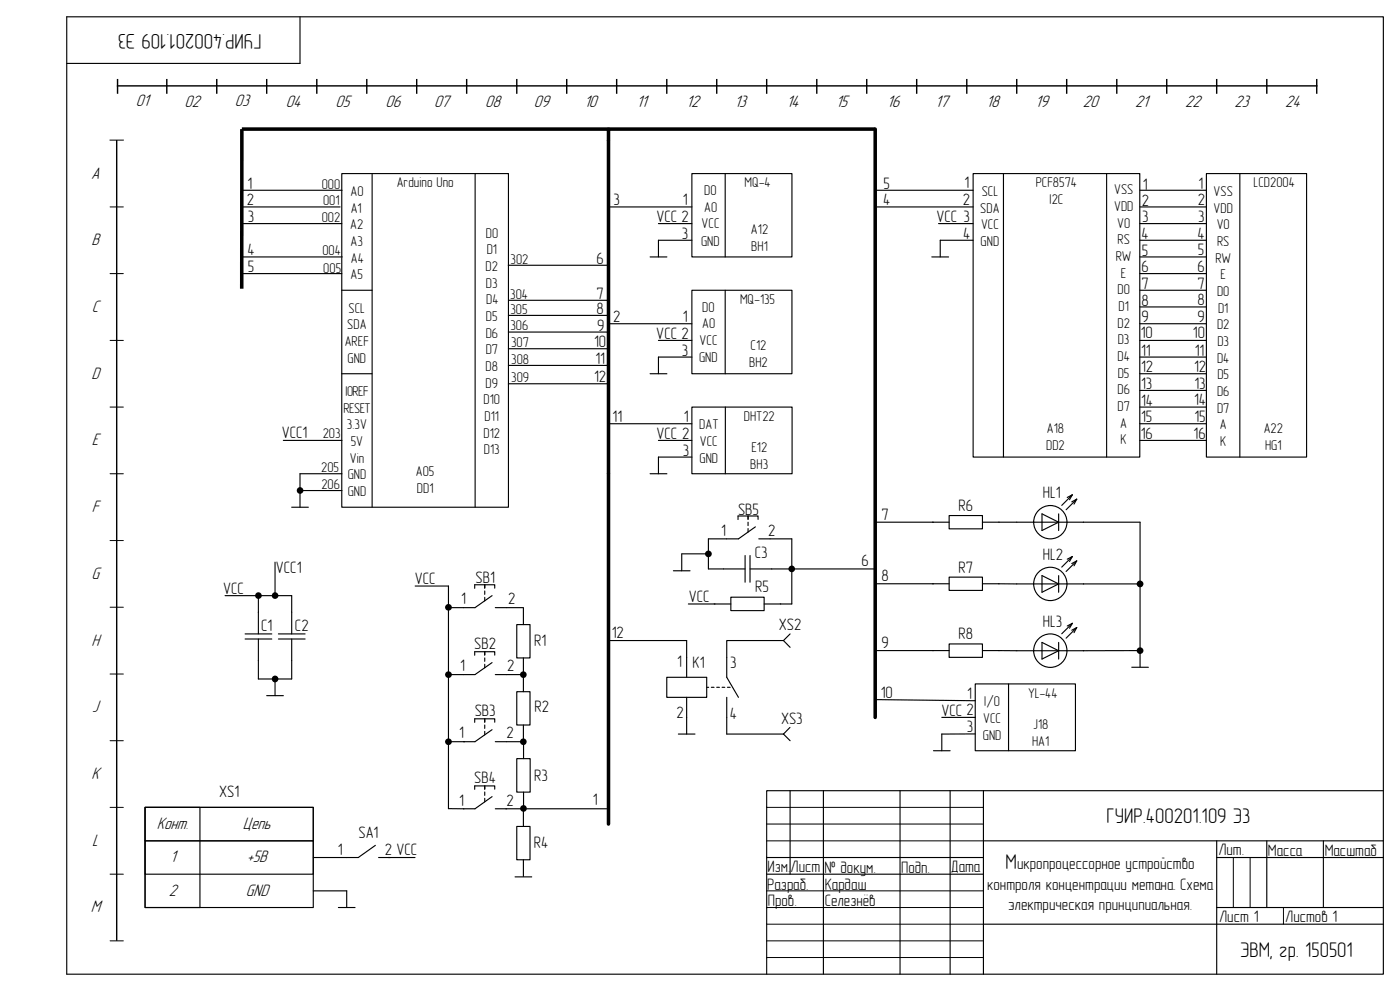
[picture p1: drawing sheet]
<svg xmlns="http://www.w3.org/2000/svg" width="420mm" height="297mm" viewBox="0 0 420 297" stroke-linecap="round" stroke-linejoin="round" font-family="sans-serif">
<g fill="none" stroke="#000" stroke-width=".34">
<path d="M20 5h395v287h-395zM90 5v14h-70M237 237v25M247 237v55M270 237v55M285 237v55M295 237v55M415 237h-185v55M230 257h65M295 252h120M365 257h50M365 252v40"/>
<path d="M380 252v20M397 252v20M230 262h65M295 277h120M365 272h50"/>
</g>
<g fill="none" stroke="#000" stroke-width=".3">
<path d="M33 42h4M33 62h4M33 82h4M33 102h4M33 122h4M33 142h4M33 162h4M33 182h4M33 202h4M33 222h4M33 242h4M230 242h65"/>
<path d="M230 247h65M230 252h65M370 257v15M375 257v15M33 262h4M230 267h65M230 272h65M230 277h65M385 272v5M33 282h4M230 282h65M230 287h65"/>
</g>
<g fill="none" stroke="#000" stroke-width=".42">
<path d="M35.3 25.7h359.7M35.3 23.9v4M50 23.9v4M65 23.9v4M80 23.9v4M95 23.9v4M110 23.9v4M125 23.9v4M140 23.9v4M155 23.9v4M170 23.9v4M185 23.9v4"/>
<path d="M200 23.9v4M215 23.9v4M230 23.9v4M245 23.9v4M260 23.9v4M275 23.9v4M290 23.9v4M305 23.9v4M320 23.9v4M335 23.9v4M350 23.9v4M365 23.9v4"/>
<path d="M380 23.9v4M395 23.9v4M35 42.2v239.5"/>
</g>
<path d="M102.5 52h50v100h-50z" fill="#fff"/>
<path d="M102.5 52h50v100h-50zM111.6 52v100M142.5 52v100" fill="none" stroke="#000" stroke-width=".34"/>
<path d="M291.9 52h50v85h-50z" fill="#fff"/>
<path d="M291.9 52h50v85h-50zM301 52v85M332 52v85" fill="none" stroke="#000" stroke-width=".34"/>
<path d="M361.9 52h30.1v85h-30.1z" fill="#fff"/>
<path d="M361.9 52h30.1v85h-30.1zM371.9 52v85" fill="none" stroke="#000" stroke-width=".34"/>
<path d="M207.6 122h30v20h-30z" fill="#fff"/>
<path d="M207.6 122h30v20h-30zM217.6 122v20" fill="none" stroke="#000" stroke-width=".34"/>
<path d="M207.6 52h30v25h-30z" fill="#fff"/>
<path d="M207.6 52h30v25h-30zM217.6 52v25" fill="none" stroke="#000" stroke-width=".34"/>
<path d="M207.6 87h30v25h-30z" fill="#fff"/>
<g fill="none" stroke="#000" stroke-width=".34">
<path d="M341.9 57h20M341.9 62h20M341.9 67h20M341.9 72h20M341.9 77h20M207.6 87h30v25h-30zM217.6 87v25M341.9 82h20M341.9 87h20M341.9 92h20M341.9 97h20M341.9 102h20"/>
<path d="M341.9 107h20M341.9 112h20M341.9 117h20M341.9 122h20M341.9 127h20M341.9 132h20"/>
</g>
<path d="M292.6 205h30v20h-30z" fill="#fff"/>
<g fill="none" stroke="#000" stroke-width=".34">
<path d="M262.6 57h29.3M182.5 62h25.1M195 77h5.1M197.5 67h10.1M207.6 72h-10.1v5M262.6 62h29.3M279.5 77h5.1M281.6 67h10.3M291.9 72h-9.8v5M182.5 97h25.1M195 112h5.1M197.5 102h10.1"/>
<path d="M207.6 107h-10.1v5M182.5 127h25.1M197.5 132h10.1M207.6 137h-10.1v5M195 142h5.1M262.6 156.5h17.4M67.5 178.5h20v11.5M77.5 178.5v11.5M82.5 168.5v10M124.5 175.6h10M202 171.1h5M204.5 166h8"/>
<path d="M204.5 166.1v5M218 161.5h-5.5v9h11M223.5 166.5v8M225 166.5v8M225 170.5h12.5M231 161.5h6.5v19.5M262.6 175h17.4M73.5 191.5h8M73.5 190h8M77.5 191.5v12h10v-12M83.5 191.5h8M83.5 190h8"/>
<path d="M134.5 182.1h4.5M339.5 200h5M342 195v5M80 208.5h5M82.5 203.5v5M134.5 202.2h4.5M152 202.2h5.1M262.6 209.7l30 .3M282.5 215h10.1M292.6 205h30v20h-30zM292.6 220h-10.1v5M302.6 205v20"/>
<path d="M134.5 222.3h4.9M152 222.3h5.1M280 225h5M43.5 242h50.5v30h-50.5zM43.5 242h16.5v30h-16.5zM43.5 242h50.5v10h-50.5zM43.5 252h50.5v10h-50.5zM94 257h10M151.7 242.4h5.4M94 267h10v5M101.5 272h5M154.5 262.8h5"/>
</g>
<path d="M72.6 38.7h190M182.5 42v100" fill="none" stroke="#000" stroke-width="1.1" stroke-linecap="butt"/>
<g fill="#000">
<circle cx="77.5" cy="178.5" r=".99"/>
<circle cx="82.5" cy="178.5" r=".99"/>
<circle cx="212.5" cy="166" r="1"/>
<circle cx="237.5" cy="170.5" r="1"/>
<circle cx="134.5" cy="182" r="1.01"/>
<circle cx="82.5" cy="203.5" r="1"/>
<circle cx="134.5" cy="202.2" r="1"/>
<circle cx="157" cy="202.2" r="1"/>
<circle cx="134.5" cy="222.3" r="1"/>
<circle cx="157" cy="222.3" r="1"/>
<circle cx="157" cy="242.3" r="1"/>
</g>
<path d="M219.2 179h10v4h-10z" fill="#fff"/>
<path d="M219.2 179h10v4h-10zM214.2 181h5M229.2 181h5" fill="none" stroke="#000" stroke-width=".34"/>
<path d="M155 187.2h4v10h-4z" fill-rule="evenodd" fill="#fff"/>
<path d="M155 187.2h4v10h-4zM157 182.2v5M157 197.2v5" fill="none" stroke="#000" stroke-width=".34"/>
<path d="M155 207.3h4v10h-4z" fill-rule="evenodd" fill="#fff"/>
<path d="M155 207.3h4v10h-4zM157 202.3v5M157 217.3v5" fill="none" stroke="#000" stroke-width=".34"/>
<path d="M155 227.4h4v10h-4z" fill-rule="evenodd" fill="#fff"/>
<path d="M155 227.4h4v10h-4zM157.1 222.4v5M157.1 237.4v5" fill="none" stroke="#000" stroke-width=".34"/>
<path d="M155 247.7h4v10h-4z" fill-rule="evenodd" fill="#fff"/>
<path d="M206.5 181h8M234.1 181h3.4M155 247.7h4v10h-4zM157 242.7v5M157 257.7v5" fill="none" stroke="#000" stroke-width=".34"/>
<path d="M284.7 154.5h10v4h-10z" fill="#fff"/>
<path d="M279.7 156.5h5M284.7 154.5h10v4h-10zM294.7 156.5h5" fill="none" stroke="#000" stroke-width=".34"/>
<path d="M284.7 173h10v4h-10z" fill="#fff"/>
<path d="M279.7 175h5M284.7 173h10v4h-10zM294.7 175h5" fill="none" stroke="#000" stroke-width=".34"/>
<path d="M284.7 193h10v4h-10z" fill="#fff"/>
<g fill="none" stroke="#000" stroke-width=".34">
<path d="M72.6 57h30M72.6 62h29.4M72.6 77h30.1M72.6 67h29.9M152.5 79.5h30M72.6 82h29.9M102.5 87h9.1M152.5 94.5h30M152.5 99.5h30M152.7 90h29.8M102.5 112h9.1M152.5 104.5h30"/>
<path d="M152.5 109.5h30M85 132h17.6M87.5 152h5M90 147h12.6M102.6 142h-12.6v10M224.4 154.6v1.1M224.4 156.5v1M224.4 158.4v1.1M226.6 157.9l-5.1 3.6h-3.5M227.4 155.7v-1.1h-6v1.1M299.6 156.5h42.4v38.5h-42.4M312.6 154l5 2.5-5 2.5z"/>
<path d="M317.6 154v5M321.7 148.3l-1.5 .8M321.7 148.3l-.9 1.5M321.7 148.3l-3.2 3.2M323 149.6l-1.5 .8M323 149.6l-.8 1.5M323 149.6l-3.2 3.2M134.5 175.6v66.8h4.7M145.4 175.3v1M145.4 177.1v1M145.4 179v1.1M147.6 178.5l-5.1 3.6h-3.5"/>
<path d="M148.4 176.3v-1h-6v1M227.6 161.5h3.4M237.5 170.5h25.1M299.6 175h42.4M312.6 172.5l5 2.5-5 2.5zM317.6 172.5v5M321.7 166.8l-1.5 .8M321.7 166.8l-.9 1.5M321.7 166.8l-3.2 3.2M323 168.1l-1.5 .8M323 168.1l-.8 1.5M323 168.1l-3.2 3.2"/>
<path d="M145.4 195.3v1M145.4 197.2v1M145.4 199.1v1.1M147.6 198.6l-5.1 3.6h-3.5M148.4 196.3v-1h-6v1.1M148.6 182.1h8.4M262.6 195h22.1M284.7 193h10v4h-10zM294.7 195h5M312.6 192.5l5 2.5-5 2.5zM317.6 192.5v5M321.7 186.8l-1.5 .8"/>
<path d="M321.7 186.8l-.9 1.5M321.7 186.8l-3.2 3.1M323 188.1l-1.5 .8M323 188.1l-.8 1.5M323 188.1l-3.2 3.2M145.4 215.4v1.1M145.4 217.3v1M145.4 219.2v1.1M147.6 218.7l-5.1 3.6h-3.5M148.4 216.5v-1.1h-6v1.1M148.6 202.2h3.4M145.4 235.5v1"/>
<path d="M145.4 237.4v1M145.4 239.3v1M147.6 238.8l-5.1 3.6h-3.5M148.4 236.5v-1h-6v1.1M148.6 222.3h3.4M112.6 253.4l-5.1 3.6h-3.5M113.6 257h10.9M148.6 242.4h3.4M157.1 242.4h25.4"/>
<circle cx="315.1" cy="156.5" r="5"/>
<circle cx="315.1" cy="175" r="5"/>
<circle cx="315.1" cy="195" r="5"/>
</g>
<path d="M182.5 38.7v3.3M182.5 142v105" fill="none" stroke="#000" stroke-width="1.1"/>
<g fill="#000">
<circle cx="90" cy="147" r=".99"/>
<circle cx="342" cy="175" r="1.01"/>
<circle cx="342" cy="195" r="1"/>
</g>
<path d="M72.6 38.7l-.1 47.8" fill="none" stroke="#000" stroke-width="1.1" stroke-linecap="butt"/>
<path d="M200 203h12v6h-12z" fill="#fff"/>
<g fill="none" stroke="#000" stroke-width=".34">
<path d="M152.5 115h30M182.5 192h23.5v11M235 192h-17v11l3.5 6M235 192l2 2M237 190l-2 2M200 203h12v6h-12zM206 209v11M212 206h.6M213.4 206h.8M215 206h.8M216.6 206h.8M218 209v11h17"/>
<path d="M218.2 206h.8M237 218l-2 2M203.5 220h5M235 220l2 2"/>
</g>
<path d="M262.6 38.7v176.3" fill="none" stroke="#000" stroke-width="1.1"/>
<g font-size="6.3">
<text x="78.4" y="10.1" transform="rotate(-180 78.4 10.1)">ГУИР.400201.109 Э3</text>
<text x="332" y="246.8">ГУИР.400201.109 Э3</text>
<text x="301.7" y="260.5">М</text>
<text x="372" y="286.8">ЭВМ, гр. 150501</text>
</g>
<g font-size="5.2">
<text x="40.7" y="31.7">01</text>
<text x="55.4" y="32">02</text>
<text x="70.5" y="31.9">03</text>
<text x="85.7" y="32.1">04</text>
<text x="100.6" y="32">05</text>
<text x="115.7" y="32">06</text>
<text x="130.2" y="32">07</text>
<text x="145.5" y="32">08</text>
<text x="160.2" y="32">09</text>
<text x="175.2" y="32">10</text>
<text x="190.9" y="32">11</text>
<text x="205.9" y="32">12</text>
<text x="220.3" y="32">13</text>
<text x="235.9" y="32">14</text>
<text x="250.7" y="32">15</text>
<text x="266.1" y="32.1">16</text>
<text x="280.6" y="32">17</text>
<text x="295.9" y="32">18</text>
<text x="310.6" y="32">19</text>
<text x="324.9" y="32">20</text>
<text x="340.6" y="32">21</text>
<text x="355.5" y="32">22</text>
<text x="370.3" y="32">23</text>
<text x="385.5" y="32">24</text>
<text x="27.3" y="53.5">A</text>
<text x="27.5" y="73.5">B</text>
<text x="27.6" y="93.5">C</text>
<text x="27.5" y="113.5">D</text>
<text x="27.6" y="133.5">E</text>
<text x="27.6" y="153.5">F</text>
<text x="27.5" y="173.5">G</text>
<text x="27.5" y="193.5">H</text>
<text x="27.7" y="213.5">J</text>
<text x="27.5" y="233.5">K</text>
<text x="47.1" y="248.5">Конт.</text>
<text x="72.9" y="248.5">Цепь</text>
<text x="27.7" y="253.5">L</text>
<text x="51.1" y="258.5">1</text>
<text x="74.1" y="258.5">+5В</text>
<text x="50.7" y="268.5">2</text>
<text x="73.7" y="268.5">GND</text>
<text x="27.2" y="273.5">M</text>
</g>
<g font-size="5">
<text x="74.3" y="56.6">1</text>
<text x="265" y="56.6">5</text>
<text x="289.3" y="56.5">1</text>
<text x="342.8" y="56.8">1</text>
<text x="359.6" y="56.8">1</text>
<text x="74.1" y="61.6">2</text>
<text x="184.1" y="61.6">3</text>
<text x="204.8" y="61.6">1</text>
<text x="265" y="61.6">4</text>
<text x="288.8" y="61.6">2</text>
<text x="342.6" y="61.6">2</text>
<text x="359.3" y="61.5">2</text>
<text x="74.4" y="66.5">3</text>
<text x="196.9" y="66.5">VCC 2</text>
<text x="204.6" y="71.5">3</text>
<text x="280.9" y="66.6">VCC 3</text>
<text x="289" y="71.5">4</text>
<text x="342.4" y="71.6">4</text>
<text x="342.7" y="66.6">3</text>
<text x="359.2" y="71.5">4</text>
<text x="359.5" y="66.5">3</text>
<text x="74.3" y="76.5">4</text>
<text x="342.6" y="76.6">5</text>
<text x="359.3" y="76.5">5</text>
<text x="74.4" y="81.5">5</text>
<text x="178.9" y="79">6</text>
<text x="342.4" y="81.6">6</text>
<text x="359.2" y="81.5">6</text>
<text x="178.9" y="89.5">7</text>
<text x="342.4" y="86.6">7</text>
<text x="359.2" y="86.5">7</text>
<text x="178.9" y="94.1">8</text>
<text x="342.4" y="91.6">8</text>
<text x="359.2" y="91.5">8</text>
<text x="179.1" y="99.1">9</text>
<text x="183.9" y="96.6">2</text>
<text x="196.9" y="101.6">VCC 2</text>
<text x="204.8" y="96.6">1</text>
<text x="342.2" y="101.3">10</text>
<text x="342.4" y="96.6">9</text>
<text x="357.9" y="101.3">10</text>
<text x="359.2" y="96.5">9</text>
<text x="178.2" y="104.1">10</text>
<text x="204.6" y="106.6">3</text>
<text x="342.3" y="106.6">11</text>
<text x="358.4" y="106.6">11</text>
<text x="178.6" y="109.1">11</text>
<text x="342.3" y="111.5">12</text>
<text x="358.2" y="111.5">12</text>
<text x="178.2" y="114.6">12</text>
<text x="342.3" y="116.5">13</text>
<text x="358.3" y="116.5">13</text>
<text x="342.3" y="121.5">14</text>
<text x="358.2" y="121.3">14</text>
<text x="84.5" y="131.3">VCC1</text>
<text x="183.8" y="126.5">11</text>
<text x="196.9" y="131.5">VCC 2</text>
<text x="205.1" y="126.5">1</text>
<text x="342.2" y="131.5">16</text>
<text x="342.3" y="126.5">15</text>
<text x="358.1" y="131.5">16</text>
<text x="358.3" y="126.5">15</text>
<text x="204.8" y="136.5">3</text>
<text x="312.8" y="149.3">HL1</text>
<text x="221.4" y="154.2">SB5</text>
<text x="264.5" y="155.8">7</text>
<text x="287.6" y="153.1">R6</text>
<text x="216.3" y="160.6">1</text>
<text x="230.4" y="160.6">2</text>
<text x="226.4" y="167.3">C3</text>
<text x="312.8" y="167.8">HL2</text>
<text x="82.7" y="171.8">VCC1</text>
<text x="258.4" y="169.6">6</text>
<text x="287.6" y="171.6">R7</text>
<text x="66.9" y="178">VCC</text>
<text x="124.4" y="175.2">VCC</text>
<text x="142.7" y="174.7">SB1</text>
<text x="226.5" y="177.3">R5</text>
<text x="264.5" y="174.2">8</text>
<text x="138.3" y="181.1">1</text>
<text x="152.4" y="181.1">2</text>
<text x="206.6" y="180.6">VCC</text>
<text x="78.4" y="189.1">C1</text>
<text x="88.5" y="189">C2</text>
<text x="183.5" y="191.3">12</text>
<text x="233.6" y="188.8">XS2</text>
<text x="287.6" y="191.6">R8</text>
<text x="312.9" y="187.8">HL3</text>
<text x="142.3" y="194.6">SB2</text>
<text x="160.2" y="193.7">R1</text>
<text x="264.5" y="194.3">9</text>
<text x="138" y="201.3">1</text>
<text x="152.2" y="201.3">2</text>
<text x="203.1" y="200">1</text>
<text x="207.7" y="200.2">K1</text>
<text x="219.1" y="200.3">3</text>
<text x="264.2" y="209.3">10</text>
<text x="290.1" y="209.4">1</text>
<text x="142.4" y="214.7">SB3</text>
<text x="160.4" y="213.5">R2</text>
<text x="202.9" y="215.3">2</text>
<text x="219" y="215.5">4</text>
<text x="282.4" y="214.5">VCC 2</text>
<text x="137.8" y="221.3">1</text>
<text x="151.9" y="221.3">2</text>
<text x="234.3" y="217">XS3</text>
<text x="290.1" y="219.3">3</text>
<text x="65.7" y="239">XS1</text>
<text x="142.3" y="234.7">SB4</text>
<text x="160.3" y="234">R3</text>
<text x="137.8" y="241.6">1</text>
<text x="151.9" y="241.6">2</text>
<text x="177.8" y="241.3">1</text>
<text x="107.5" y="251.3">SA1</text>
<text x="101.3" y="256.2">1</text>
<text x="115.4" y="256.2">2 VCC</text>
<text x="160.2" y="254.3">R4</text>
<text x="365.5" y="256.4">Лит.</text>
<text x="380.4" y="256.6">Масса</text>
<text x="397.4" y="256.6">Масштаб</text>
<text x="230.3" y="261.5">Изм.Лист</text>
<text x="247.3" y="261.6">¹ докум.</text>
<text x="270.4" y="261.6">Подп.</text>
<text x="285.2" y="261.5">Дата</text>
<text x="305.1" y="260.5">икропроцессорное устройство</text>
<text x="230.2" y="266.6">Разраб.</text>
<text x="247.4" y="266.6">Кардаш</text>
<text x="296.1" y="266.8">контроля концентрации метана. Схема</text>
<text x="230.3" y="271.6">Пров.</text>
<text x="247.4" y="271.6">Селезнёв</text>
<text x="302.4" y="272.8">электрическая принципиальная.</text>
<text x="365.8" y="276.4">Лист 1</text>
<text x="385.6" y="276.4">Листов 1</text>
</g>
<g font-size="4.2">
<text x="96.5" y="56.6">000</text>
<text x="105.2" y="58.7">A0</text>
<text x="119" y="56.2">Arduino Uno</text>
<text x="211.2" y="58.4">D0</text>
<text x="223.3" y="56.2">MQ-4</text>
<text x="294.5" y="58.7">SCL</text>
<text x="310.7" y="56.2">PCF8574</text>
<text x="334.2" y="58.2">VSS</text>
<text x="364.1" y="58.7">VSS</text>
<text x="376.1" y="56.2">LCD2004</text>
<text x="96.9" y="61.5">001</text>
<text x="105.2" y="63.7">A1</text>
<text x="211.2" y="63.4">A0</text>
<text x="294.1" y="63.7">SDA</text>
<text x="314.9" y="61.3">I2C</text>
<text x="334.2" y="63.2">VDD</text>
<text x="364.1" y="63.7">VDD</text>
<text x="96.5" y="66.5">002</text>
<text x="105.1" y="68.7">A2</text>
<text x="145.8" y="71.2">D0</text>
<text x="210.5" y="68.4">VCC</text>
<text x="225.3" y="70.2">A12</text>
<text x="294.3" y="68.7">VCC</text>
<text x="335.2" y="68.2">V0</text>
<text x="365" y="68.7">V0</text>
<text x="96.7" y="76.5">004</text>
<text x="105.2" y="73.7">A3</text>
<text x="146" y="76.2">D1</text>
<text x="210.3" y="73.7">GND</text>
<text x="225.4" y="75.3">BH1</text>
<text x="294.2" y="73.7">GND</text>
<text x="335.2" y="73.2">RS</text>
<text x="365.1" y="73.7">RS</text>
<text x="97" y="81.7">005</text>
<text x="105.2" y="83.7">A5</text>
<text x="105.2" y="78.7">A4</text>
<text x="145.7" y="81.2">D2</text>
<text x="153.2" y="79">302</text>
<text x="334.7" y="78.2">RW</text>
<text x="336.3" y="83.2">E</text>
<text x="364.6" y="78.7">RW</text>
<text x="366.1" y="83.7">E</text>
<text x="145.8" y="86.2">D3</text>
<text x="153.1" y="89.5">304</text>
<text x="335.2" y="88.2">D0</text>
<text x="365.1" y="88.7">D0</text>
<text x="104.6" y="93.7">SCL</text>
<text x="145.9" y="91.2">D4</text>
<text x="153.1" y="94">305</text>
<text x="210.6" y="93.4">D0</text>
<text x="222" y="91.2">MQ-135</text>
<text x="335.5" y="93.2">D1</text>
<text x="365.4" y="93.7">D1</text>
<text x="104.2" y="98.7">SDA</text>
<text x="145.7" y="101.2">D6</text>
<text x="145.8" y="96.2">D5</text>
<text x="153.1" y="99">306</text>
<text x="210.6" y="98.4">A0</text>
<text x="335.2" y="98.2">D2</text>
<text x="365.1" y="98.7">D2</text>
<text x="103.4" y="103.7">AREF</text>
<text x="145.7" y="106.2">D7</text>
<text x="153.3" y="103.9">307</text>
<text x="209.9" y="103.4">VCC</text>
<text x="225.2" y="105">C12</text>
<text x="335.3" y="103.2">D3</text>
<text x="365.2" y="103.7">D3</text>
<text x="104.3" y="108.7">GND</text>
<text x="145.7" y="111.2">D8</text>
<text x="153.4" y="109.1">308</text>
<text x="209.7" y="108.6">GND</text>
<text x="224.7" y="110.1">BH2</text>
<text x="335.2" y="108.2">D4</text>
<text x="335.3" y="113.2">D5</text>
<text x="365.1" y="108.7">D4</text>
<text x="365.2" y="113.7">D5</text>
<text x="103.7" y="118.7">IOREF</text>
<text x="145.7" y="116.2">D9</text>
<text x="153.4" y="114.4">309</text>
<text x="335.2" y="118.2">D6</text>
<text x="365.1" y="118.7">D6</text>
<text x="103.1" y="123.7">RESET</text>
<text x="145.1" y="121.2">D10</text>
<text x="335.2" y="123.2">D7</text>
<text x="365.1" y="123.7">D7</text>
<text x="96.8" y="131.4">203</text>
<text x="104.1" y="128.7">3.3V</text>
<text x="145.1" y="131.2">D12</text>
<text x="145.4" y="126.2">D11</text>
<text x="209.8" y="128.7">DAT</text>
<text x="223.1" y="126.2">DHT22</text>
<text x="314" y="129.9">A18</text>
<text x="336.1" y="128.2">A</text>
<text x="365.9" y="128.7">A</text>
<text x="379.1" y="129.7">A22</text>
<text x="105.2" y="133.7">5V</text>
<text x="145.2" y="136.2">D13</text>
<text x="209.9" y="133.7">VCC</text>
<text x="225.4" y="135.4">E12</text>
<text x="313.9" y="135">DD2</text>
<text x="336.2" y="133.2">K</text>
<text x="366.1" y="133.7">K</text>
<text x="379.5" y="134.7">HG1</text>
<text x="96.3" y="141.4">205</text>
<text x="104.3" y="143.7">GND</text>
<text x="104.9" y="138.7">Vin</text>
<text x="124.8" y="142.7">A05</text>
<text x="209.8" y="138.7">GND</text>
<text x="225.1" y="140.5">BH3</text>
<text x="96.4" y="146.5">206</text>
<text x="104.3" y="148.7">GND</text>
<text x="125.1" y="147.8">DD1</text>
<text x="308.4" y="209.2">YL-44</text>
<text x="295.3" y="211.7">I/O</text>
<text x="294.9" y="221.7">GND</text>
<text x="294.9" y="216.7">VCC</text>
<text x="310" y="218.4">J18</text>
<text x="309.6" y="223.5">HA1</text>
</g>
</svg>
